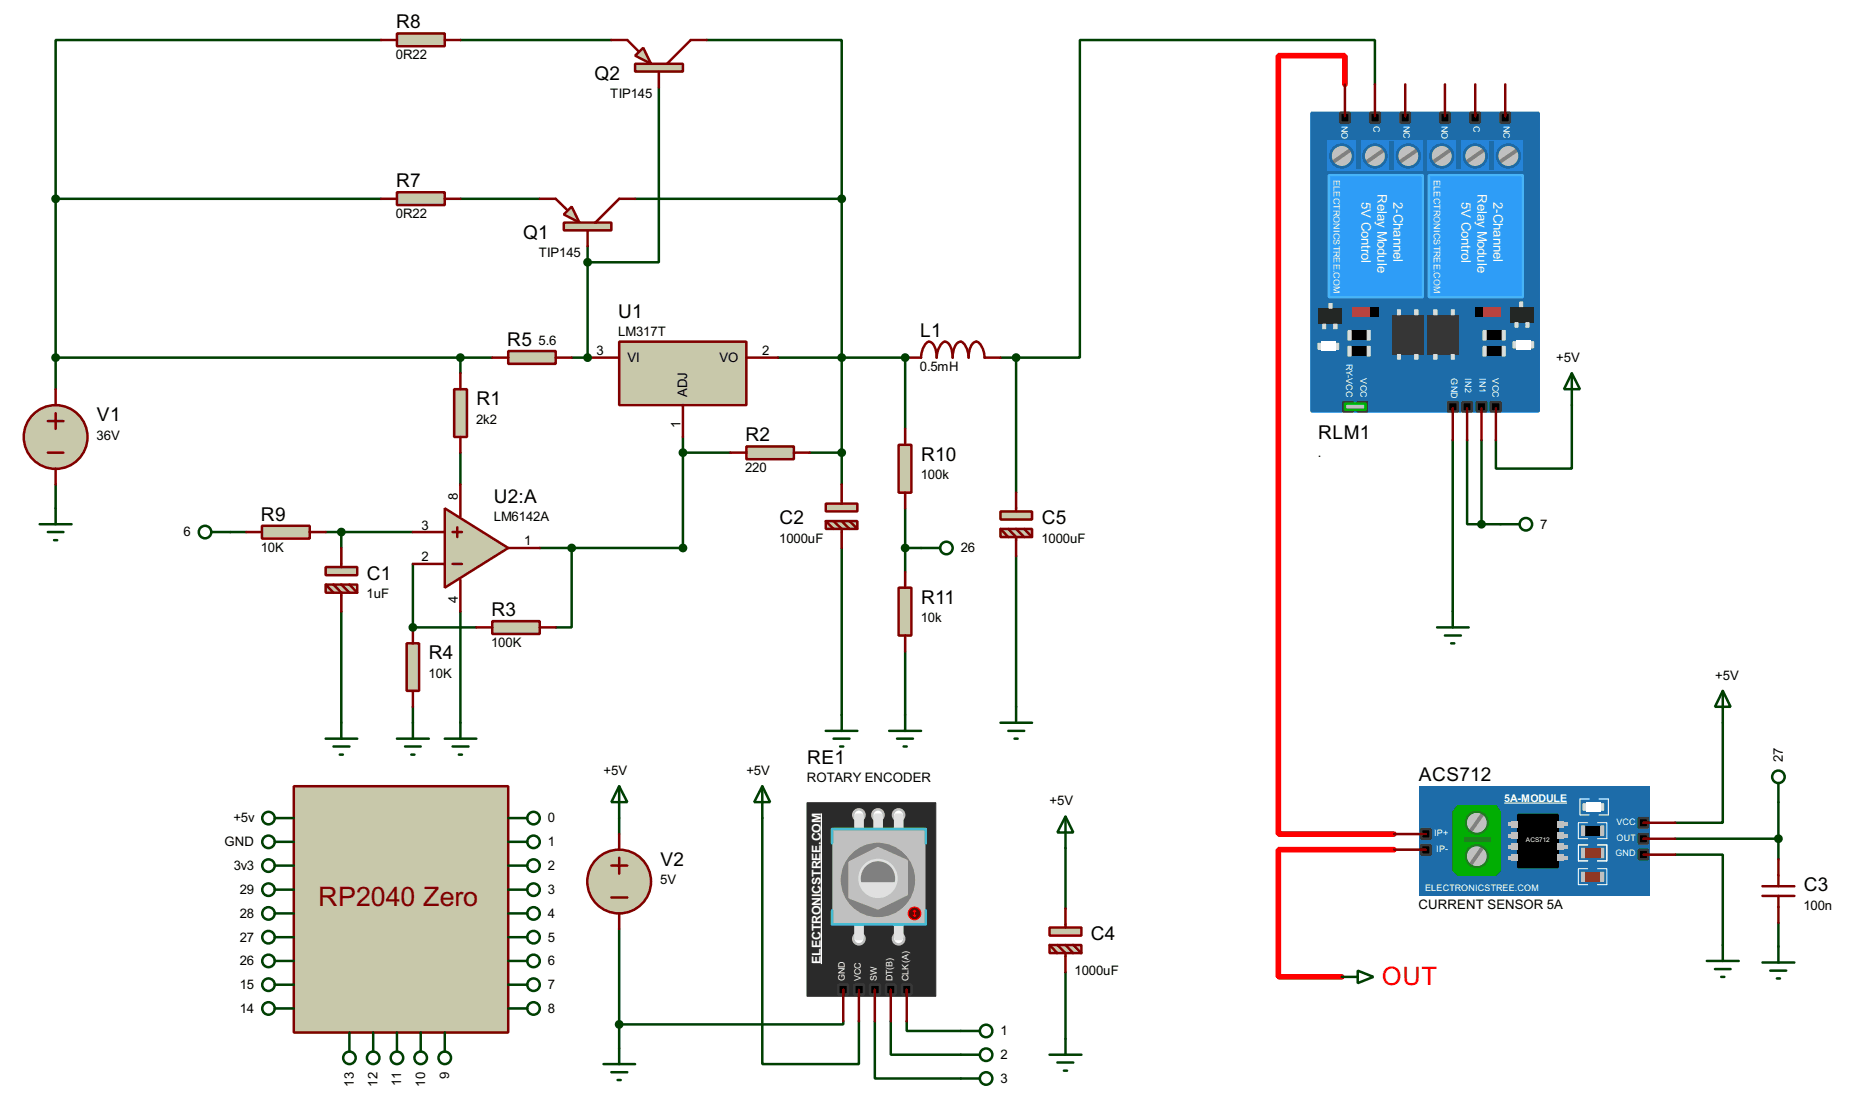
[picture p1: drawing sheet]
<svg xmlns="http://www.w3.org/2000/svg" width="297mm" height="177mm" viewBox="0 0 297 177" stroke-linecap="round" stroke-linejoin="round" font-family="sans-serif">
<path d="M91.5 57.2h2.5M124.5 57.2h10.2M8.9 77.5v3.8M66.1 113.1v2.5" fill="none" stroke="#004000" stroke-width=".4"/>
<circle cx="94" cy="57.2" r=".2" fill="#004000"/>
<path d="M73.7 6.4h24.1M105.4 14v28h-11.4M73.7 31.8h12.7M94 39.4v17.8M134.7 57.2h10.1M73.7 72.4v5.1M73.7 97.8v17.8M66.1 100.4h10.1" fill="none" stroke="#004000" stroke-width=".4"/>
<circle cx="66.1" cy="100.4" r=".2" fill="#004000"/>
<g fill="none" stroke="#004000" stroke-width=".4">
<path d="M61 6.4h-52.1v25.4M113.1 6.4h21.6v25.4M8.9 31.8v30.5M8.9 31.8h52.1M101.6 31.8h33.1M134.7 31.8v45.7M8.9 57.2h69.9M73.7 57.2v2.5M144.8 57.2v11.4M109.3 69.9v17.8h-22.9M109.3 72.4h7.6M129.6 72.4h5.1"/>
<path d="M232.4 70.4v27.4M234.7 70.4v13.5h2.3M237 70.4v13.5M251.5 64.8v10.2h-12.2v-4.6M36.9 85.1h2.5M52.1 85.1h14M54.6 85.1v2.6M54.6 97.8v17.8M66.1 90.2v10.2M91.5 87.7v12.7h-2.6M134.7 87.7v26.7M144.8 87.7h2.6"/>
<path d="M144.8 81.3v10.2M162.6 89v24.1M237 83.9h3.1M144.8 104.2v10.2M275.6 115.6v16h-7.6M99.1 130.9v2.5M122 130.9v39.3h15.4v-6.8M170.5 135.7v9.6M268 136.7h7.6v14.5M268 134.2h16.5M284.5 128.3v9.2M99.1 148.6v19.1"/>
<path d="M170.5 155.5v10.7M284.5 147.6v3.8M134.9 163.4v.5h-35.8M140 163.4v9.1h13.7M142.5 163.4v5.3h11.2M145.1 163.4v1.5h8.6"/>
</g>
<path d="M215.2 13.5v-4.6h-10.7v124.5h18.5M223 135.9h-18.5v20.4h10.2" fill="none" stroke="#f00" stroke-width=".9"/>
<circle cx="144.8" cy="57.2" r=".2" fill="#004000"/>
<path d="M220 13.5v-7.1h-47.2v50.8h-10.2M160.1 57.2h2.5M162.6 57.2v21.6" fill="none" stroke="#004000" stroke-width=".4"/>
<path d="M99.1 54.7h20.3v10.1h-20.3z" fill="#c8c8aa" stroke="#800000" stroke-width=".4"/>
<path d="M94 57.2h5.1M119.4 57.2h5.1M109.3 64.8v5.1" fill="none" stroke="#800000" stroke-width=".4"/>
<circle cx="8.9" cy="69.9" r="5.1" fill="#c8c8aa" stroke="#800000" stroke-width=".4"/>
<path d="M7.7 67.4h2.5M7.7 72.4h2.5M8.9 62.3v2.5M8.9 66.1v2.5M8.9 75v2.5" fill="none" stroke="#800000" stroke-width=".4"/>
<path d="M6.4 83.9h5.1M7.7 85.1h2.5M8.7 86.4h.5M8.9 81.3v2.6" fill="none" stroke="#004000" stroke-width=".4"/>
<path d="M72.7 62.3h2v7.6h-2z" fill="#c8c8aa" stroke="#800000" stroke-width=".4"/>
<path d="M73.7 59.7v2.6M73.7 69.9v2.5" fill="none" stroke="#800000" stroke-width=".4"/>
<path d="M119.4 71.4h7.6v2.1h-7.6z" fill="#c8c8aa" stroke="#800000" stroke-width=".4"/>
<path d="M116.9 72.4h2.5M127 72.4h2.6" fill="none" stroke="#800000" stroke-width=".4"/>
<path d="M78.8 99.4h7.6v2h-7.6z" fill="#c8c8aa" stroke="#800000" stroke-width=".4"/>
<path d="M76.2 100.4h2.6M86.4 100.4h2.5" fill="none" stroke="#800000" stroke-width=".4"/>
<path d="M65.1 102.9h2v7.6h-2z" fill="#c8c8aa" stroke="#800000" stroke-width=".4"/>
<path d="M66.1 100.4v2.5M66.1 110.5v2.6" fill="none" stroke="#800000" stroke-width=".4"/>
<path d="M63.5 118.2h5.1M64.8 119.4h2.5M66.1 115.6v2.6M71.2 118.2h5M72.4 119.4h2.6M73.7 115.6v2.6M65.8 120.7h.5M73.4 120.7h.5" fill="none" stroke="#004000" stroke-width=".4"/>
<circle cx="134.6" cy="57.2" r=".5" fill="#004000" stroke="#004000" stroke-width=".4"/>
<path d="M90.2 34.3l1.3-1.2 1.2 2.5z" fill="#c8c8aa" stroke="#800000" stroke-width=".4"/>
<path d="M90.2 35.6h7.6v1.3h-7.6z" fill="#c8c8aa" stroke="#800000" stroke-width=".4"/>
<path d="M86.4 31.8h2.5l1.8 1.8M94 36.9v2.5M101.6 31.8h-2.5l-3.8 3.8" fill="none" stroke="#800000" stroke-width=".4"/>
<path d="M81.3 56.2h7.6v2h-7.6z" fill="#c8c8aa" stroke="#800000" stroke-width=".4"/>
<path d="M78.8 57.2h2.5M88.9 57.2h2.6" fill="none" stroke="#800000" stroke-width=".4"/>
<circle cx="94" cy="57.2" r=".5" fill="#004000" stroke="#004000" stroke-width=".4"/>
<path d="M63.5 30.8h7.7v2h-7.7z" fill="#c8c8aa" stroke="#800000" stroke-width=".4"/>
<path d="M61 31.8h2.5M71.2 31.8h2.5" fill="none" stroke="#800000" stroke-width=".4"/>
<path d="M101.6 8.9l1.3-1.2 1.3 2.5z" fill="#c8c8aa" stroke="#800000" stroke-width=".4"/>
<path d="M101.6 10.2h7.7v1.3h-7.7z" fill="#c8c8aa" stroke="#800000" stroke-width=".4"/>
<path d="M97.8 6.4h2.6l1.7 1.8M105.4 11.5v2.5M113.1 6.4h-2.6l-3.8 3.8" fill="none" stroke="#800000" stroke-width=".4"/>
<path d="M63.5 5.4h7.7v2h-7.7z" fill="#c8c8aa" stroke="#800000" stroke-width=".4"/>
<path d="M61 6.4h2.5M71.2 6.4h2.5" fill="none" stroke="#800000" stroke-width=".4"/>
<circle cx="94" cy="42" r=".5" fill="#004000" stroke="#004000" stroke-width=".4"/>
<path d="M71.2 81.3l10.1 6.4-10.1 6.3z" fill="#c8c8aa" stroke="#800000" stroke-width=".4"/>
<path d="M73.7 77.5v5.1M66.1 90.2h5.1M66.1 85.1h5.1M72.4 90.2h1.5M72.4 85.1h1.5M73.2 84.4v1.5M73.7 92.8v5M81.3 87.7h5.1" fill="none" stroke="#800000" stroke-width=".4"/>
<circle cx="66" cy="100.4" r=".5" fill="#004000" stroke="#004000" stroke-width=".4"/>
<path d="M41.9 84.1h7.7v2.1h-7.7z" fill="#c8c8aa" stroke="#800000" stroke-width=".4"/>
<path d="M39.4 85.1h2.5M49.6 85.1h2.5" fill="none" stroke="#800000" stroke-width=".4"/>
<circle cx="73.6" cy="57.2" r=".5" fill="#004000" stroke="#004000" stroke-width=".4"/>
<g fill="#c8c8aa" stroke="#800000" stroke-width=".4">
<path d="M52.1 90.7h5.1v1.3h-5.1z"/>
<path d="M52.1 93.5h5.1v1.3h-5.1z"/>
</g>
<path d="M52.1 93.5l1.3 1.3M53.4 93.5l1.2 1.3v3M54.6 87.7v3M54.6 93.5l1.3 1.3M55.9 93.5l1.3 1.3" fill="none" stroke="#800000" stroke-width=".4"/>
<path d="M52.1 118.2h5.1M53.4 119.4h2.5M54.6 115.6v2.6M54.4 120.7h.5" fill="none" stroke="#004000" stroke-width=".4"/>
<g fill="#004000" stroke="#004000" stroke-width=".4">
<circle cx="8.9" cy="57.2" r=".5"/>
<circle cx="8.9" cy="31.8" r=".5"/>
<circle cx="54.6" cy="85.1" r=".5"/>
<circle cx="91.4" cy="87.7" r=".5"/>
<circle cx="109.2" cy="72.4" r=".5"/>
<circle cx="109.2" cy="87.7" r=".5"/>
</g>
<path d="M143.8 71.2h2v7.6h-2z" fill="#c8c8aa" stroke="#800000" stroke-width=".4"/>
<path d="M144.8 68.6v2.6M144.8 78.8v2.5" fill="none" stroke="#800000" stroke-width=".4"/>
<path d="M143.8 94h2v7.7h-2z" fill="#c8c8aa" stroke="#800000" stroke-width=".4"/>
<path d="M144.8 91.5v2.5M144.8 101.7v2.5" fill="none" stroke="#800000" stroke-width=".4"/>
<path d="M142.3 116.9h5.1M143.5 118.2h2.6M144.6 119.4h.5M144.8 114.4v2.5" fill="none" stroke="#004000" stroke-width=".4"/>
<circle cx="144.8" cy="87.7" r=".5" fill="#004000" stroke="#004000" stroke-width=".4"/>
<g fill="#c8c8aa" stroke="#800000" stroke-width=".4">
<path d="M132.1 80.6h5.1v1.2h-5.1z"/>
<path d="M132.1 83.4h5.1v1.2h-5.1z"/>
</g>
<path d="M134.7 77.5v3.1M132.1 83.4l1.3 1.2M133.4 83.4l1.3 1.2v3.1M134.7 83.4l1.2 1.2M135.9 83.4l1.3 1.2" fill="none" stroke="#800000" stroke-width=".4"/>
<g fill="#004000" stroke="#004000" stroke-width=".4">
<circle cx="134.6" cy="72.4" r=".5"/>
<circle cx="134.6" cy="31.8" r=".5"/>
</g>
<path d="M132.1 116.9h5.1M133.4 118.2h2.5M134.4 119.4h.5M134.7 114.4v2.5" fill="none" stroke="#004000" stroke-width=".4"/>
<path d="M209.8 18.1h36.4v47.7h-36.4z" fill="#1d6ca9" stroke="#1d6ca9" stroke-width=".4"/>
<path d="M228.4 22.4h15.2v4.8h-15.2z" fill="#2584d9"/>
<circle cx="241.3" cy="25" r="1.8" fill="#c0c0c0"/>
<path d="M239.7 25.7l2.9-2 .4 .5-2.9 2z" fill-rule="evenodd" fill="#808080"/>
<path d="M228.6 28h15v19.6h-15z" fill="#2e9df7" stroke="#47b4f7" stroke-width=".4"/>
<circle cx="241.3" cy="25" r="1.8" fill="none" stroke="#175786" stroke-width=".4"/>
<path d="M238.3 22.7h.7v4.5h-.7z" fill="#1d6ca9"/>
<circle cx="236" cy="25" r="1.8" fill="#c0c0c0"/>
<path d="M234.4 25.7l2.9-2 .3 .5-2.8 2z" fill-rule="evenodd" fill="#808080"/>
<circle cx="236" cy="25" r="1.8" fill="none" stroke="#175786" stroke-width=".4"/>
<path d="M233 22.4h.7v4.6h-.7z" fill="#1d6ca9"/>
<circle cx="230.6" cy="25" r="1.8" fill="#c0c0c0"/>
<path d="M229.1 25.7l2.8-2 .4 .5-2.9 2z" fill-rule="evenodd" fill="#808080"/>
<circle cx="230.6" cy="25" r="1.8" fill="none" stroke="#175786" stroke-width=".4"/>
<path d="M216.4 49.1h2.8v1.5h-2.8z" fill="#ca6500"/>
<path d="M219.2 49.1h1.3v1.5h-1.3z" fill="#000"/>
<path d="M230.4 18.1h1.5v1.5h-1.5zM235.2 18.1h1.6v1.5h-1.6zM240.1 18.1h1.5v1.5h-1.5zM214.9 64.3h1.5v1.5h-1.5zM217.2 64.3h1.5v1.5h-1.5z" fill="#000" stroke="#373737" stroke-width=".4"/>
<path d="M212.4 22.4h15.2v4.8h-15.2z" fill="#2584d9"/>
<circle cx="225.3" cy="25" r="1.8" fill="#c0c0c0"/>
<path d="M223.7 25.7l2.9-2 .4 .5-2.9 2z" fill-rule="evenodd" fill="#808080"/>
<path d="M212.6 28h15v19.6h-15z" fill="#2e9df7" stroke="#47b4f7" stroke-width=".4"/>
<circle cx="225.3" cy="25" r="1.8" fill="none" stroke="#175786" stroke-width=".4"/>
<path d="M222.3 22.7h.7v4.5h-.7z" fill="#1d6ca9"/>
<circle cx="219.9" cy="25" r="1.8" fill="#c0c0c0"/>
<path d="M218.4 25.7l2.9-2 .3 .5-2.8 2z" fill-rule="evenodd" fill="#808080"/>
<circle cx="219.9" cy="25" r="1.8" fill="none" stroke="#175786" stroke-width=".4"/>
<path d="M217 22.4h.7v4.6h-.7z" fill="#1d6ca9"/>
<circle cx="214.6" cy="25" r="1.8" fill="#c0c0c0"/>
<path d="M213.1 25.7l2.8-2 .4 .5-2.9 2z" fill-rule="evenodd" fill="#808080"/>
<circle cx="214.6" cy="25" r="1.8" fill="none" stroke="#175786" stroke-width=".4"/>
<path d="M210.9 49.3h3.8v2.6h-3.8z" fill="#242424"/>
<g fill="#dadada" stroke="#dadada" stroke-width=".16">
<path d="M212.6 48.6h.5v.7h-.5z"/>
<path d="M211.6 51.9h.5v.7h-.5z"/>
<path d="M213.4 51.9h.5v.7h-.5z"/>
<path d="M218.7 55.4h.5v1.6h-.5z"/>
<path d="M215.7 55.4h.5v1.6h-.5z"/>
<path d="M218.7 52.9h.5v1.5h-.5z"/>
<path d="M215.7 52.9h.5v1.5h-.5z"/>
<path d="M210.9 54.9h3.3v1h-3.3z"/>
</g>
<path d="M216.2 55.4h2.5v1.6h-2.5zM216.2 52.9h2.5v1.5h-2.5z" fill="#000"/>
<path d="M211.4 54.7h2.2v1.5h-2.2z" fill="#fff"/>
<path d="M237.3 49.1h2.8v1.5h-2.8z" fill="#ca6500"/>
<path d="M236 49.1h1.3v1.5h-1.3z" fill="#000"/>
<path d="M241.6 49.1h3.8v2.5h-3.8z" fill="#242424"/>
<g fill="#dadada" stroke="#dadada" stroke-width=".16">
<path d="M243.1 48.3h.5v.8h-.5z"/>
<path d="M244.1 51.6h.5v.8h-.5z"/>
<path d="M242.4 51.6h.5v.8h-.5z"/>
<path d="M237.3 55.4h.5v1.6h-.5z"/>
<path d="M240.3 55.4h.5v1.6h-.5z"/>
<path d="M237.3 52.9h.5v1.5h-.5z"/>
<path d="M240.3 52.9h.5v1.5h-.5z"/>
<path d="M242.1 54.7h3.3v1h-3.3z"/>
</g>
<path d="M237.8 55.4h2.5v1.6h-2.5zM237.8 52.9h2.5v1.5h-2.5z" fill="#000"/>
<path d="M242.6 54.4h2.3v1.5h-2.3z" fill="#fff"/>
<g fill="#363636">
<path d="M228.4 50.4h5.1v6.3h-5.1z"/>
<path d="M222.8 50.4h5.1v6.3h-5.1z"/>
</g>
<g fill="#dadada" stroke="#dadada" stroke-width=".16">
<path d="M232.2 49.6h.5v.8h-.5z"/>
<path d="M229.4 49.6h.5v.8h-.5z"/>
<path d="M232.2 56.7h.5v.8h-.5z"/>
<path d="M229.4 56.7h.5v.8h-.5z"/>
<path d="M226.3 56.7h.6v.8h-.6z"/>
<path d="M223.6 56.7h.5v.8h-.5z"/>
<path d="M226.3 49.6h.6v.8h-.6z"/>
<path d="M223.6 49.6h.5v.8h-.5z"/>
</g>
<path d="M214.4 18.1h1.5v1.5h-1.5zM219.2 18.1h1.6v1.5h-1.6zM224.1 18.1h1.5v1.5h-1.5zM231.7 64.3h1.5v1.5h-1.5zM234 64.3h1.5v1.5h-1.5zM236.3 64.3h1.5v1.5h-1.5zM238.5 64.3h1.6v1.5h-1.6z" fill="#000" stroke="#373737" stroke-width=".4"/>
<path d="M215.2 64.6h3.3v1h-3.3z" fill="#c0c0c0" stroke="#00c000" stroke-width=".4"/>
<path d="M215.2 13.5v5.1M220 13.5v5.1M224.8 13.5v5.1M231.2 13.5v5.1M236 13.5v5.1M240.8 13.5v5.1M232.4 65.3v5.1M234.7 65.3v5.1M237 65.3v5.1M239.3 65.3v5.1" fill="none" stroke="#800000" stroke-width=".4"/>
<path d="M227.1 125.8h36.8v17.5h-36.8z" fill="#1d6ca9"/>
<path d="M242.9 130.4h6.3v8.3h-6.3z" fill="#000" stroke="#000" stroke-width=".4"/>
<g fill="#c0c0c0">
<path d="M241.8 136.7h1.1v1h-1.1z"/>
<path d="M241.3 137h.5v.5h-.5z"/>
<path d="M241.8 134.9h1.1v1h-1.1z"/>
<path d="M241.3 135.2h.5v.5h-.5z"/>
<path d="M241.8 133.2h1.1v1h-1.1z"/>
<path d="M241.3 133.4h.5v.5h-.5z"/>
<path d="M241.8 131.4h1.1v1h-1.1z"/>
<path d="M241.3 131.6h.5v.5h-.5z"/>
<path d="M249.2 131.4h1v1h-1z"/>
<path d="M250.2 131.6h.5v.5h-.5z"/>
<path d="M249.2 133.2h1v1h-1z"/>
<path d="M250.2 133.4h.5v.5h-.5z"/>
<path d="M249.2 134.9h1v1h-1z"/>
<path d="M250.2 135.2h.5v.5h-.5z"/>
<path d="M249.2 136.7h1v1h-1z"/>
<path d="M250.2 137h.5v.5h-.5z"/>
</g>
<path d="M227.4 132.6h1.5v1.6h-1.5zM227.4 135.2h1.5v1.5h-1.5z" fill="#000" stroke="#373737" stroke-width=".4"/>
<path d="M233.2 128.8h6.1v11.2h-6.1z" fill="#00c000"/>
<circle cx="236.2" cy="131.6" r="1.8" fill="#c0c0c0"/>
<path d="M237 130l.5 .4-2 2.8-.5-.3z" fill-rule="evenodd" fill="#808080"/>
<circle cx="236.2" cy="131.6" r="1.8" fill="none" stroke="#008000" stroke-width=".4"/>
<path d="M234.2 133.9h4.3v.8h-4.3z" fill="#008000"/>
<g fill="#009500" stroke="#009500" stroke-width=".16">
<path d="M239.3 128.8l.8 1.1v9.4l-.8 .7z" fill-rule="evenodd"/>
<path d="M233.2 128.8v11.2l-.8-.7v-9.4z" fill-rule="evenodd"/>
</g>
<circle cx="236.2" cy="137" r="1.8" fill="#c0c0c0"/>
<path d="M237 135.3l.5 .4-2 2.9-.5-.4z" fill-rule="evenodd" fill="#808080"/>
<circle cx="236.2" cy="137" r="1.8" fill="none" stroke="#008000" stroke-width=".4"/>
<path d="M253.5 132.1h2.6v1.6h-2.6z" fill="#000"/>
<g fill="#c0c0c0" stroke="#c0c0c0" stroke-width=".16">
<path d="M253 132.1h.5v1.6h-.5z"/>
<path d="M256.1 132.1h.5v1.6h-.5z"/>
<path d="M253 135.7h.5v1.5h-.5z"/>
<path d="M256.1 135.7h.5v1.5h-.5z"/>
</g>
<path d="M254 131.6h-1.5v2.6h1.5M254 135.2h-1.5v2.5h1.5M255.6 131.6h1.5v2.6h-1.5M255.6 135.2h1.5v2.5h-1.5" fill="none" stroke="#fff" stroke-width=".16"/>
<path d="M253.5 139.5h2.6v1.5h-2.6z" fill="#804000"/>
<g fill="#c0c0c0" stroke="#c0c0c0" stroke-width=".16">
<path d="M256.1 139.5h.5v1.5h-.5z"/>
<path d="M253 139.5h.5v1.5h-.5z"/>
</g>
<path d="M240.7 128.5h10M254 139h-1.5v2.5h1.5M254.3 127.8h-1.5v2.6h1.5M255.6 139h1.5v2.5h-1.5M255.8 127.8h1.5v2.6h-1.5" fill="none" stroke="#fff" stroke-width=".16"/>
<path d="M262.2 130.9h1.5v1.5h-1.5zM262.2 133.4h1.5v1.5h-1.5zM262.2 135.9h1.5v1.6h-1.5z" fill="#000" stroke="#373737" stroke-width=".4"/>
<path d="M253.3 128.6h3.3v1h-3.3z" fill="#dadada" stroke="#dadada" stroke-width=".16"/>
<path d="M253.8 128.3h2.3v1.6h-2.3z" fill="#fff"/>
<path d="M253.5 135.7h2.6v1.5h-2.6z" fill="#804000"/>
<path d="M254 135.2h-1.5v2.5h1.5M255.6 135.2h1.5v2.5h-1.5" fill="none" stroke="#fff" stroke-width=".16"/>
<path d="M223 133.4h5.1M223 135.9h5.1M262.9 131.6h5.1M262.9 134.2h5.1M262.9 136.7h5.1" fill="none" stroke="#800000" stroke-width=".4"/>
<circle cx="99" cy="141" r="5.1" fill="#c8c8aa" stroke="#800000" stroke-width=".4"/>
<path d="M97.8 138.5h2.6M99.1 133.4v2.5M99.1 137.2v2.6M97.8 143.6h2.6M99.1 146.1v2.5" fill="none" stroke="#800000" stroke-width=".4"/>
<g fill="none" stroke="#004000" stroke-width=".4">
<path d="M251.5 59.7l1.3 2.6h-2.6zM251.5 59.7v5.1M232.4 97.8v2.6M229.9 100.4h5.1M231.2 101.7h2.5M232.2 102.9h.5M275.6 110.5l1.3 2.6h-2.5zM275.6 110.5v5.1M99.1 125.8l1.3 2.5h-2.6zM99.1 125.8v5.1M273.1 153.7h5.1M274.4 155h2.5"/>
<path d="M275.4 156.3h.5M275.6 151.2v2.5M96.6 170.2h5M97.8 171.5h2.6M98.8 172.8h.5M99.1 167.7v2.5"/>
</g>
<path d="M47 125.8h34.3v39.4h-34.3z" fill="#c8c8aa" stroke="#800000" stroke-width=".4"/>
<g fill="none" stroke="#004000" stroke-width=".4">
<path d="M33.8 85.1h3.1M147.4 87.7h3M240.1 83.9h3M44 130.9h3M44 134.7h3M44 138.5h3M81.3 130.9h3.1M81.3 134.7h3.1M81.3 138.5h3.1M284.5 125.3v3M44 142.3h3M44 146.1h3"/>
<path d="M44 149.9h3M44 153.7h3M44 157.5h3M81.3 142.3h3.1M81.3 146.1h3.1M81.3 149.9h3.1M81.3 153.7h3.1M81.3 157.5h3.1M44 161.3h3M55.9 165.2v3M59.7 165.2v3M63.5 165.2v3"/>
<path d="M67.3 165.2v3M71.2 165.2v3M81.3 161.3h3.1"/>
<circle cx="32.8" cy="85.1" r="1"/>
<circle cx="151.4" cy="87.7" r="1"/>
<circle cx="244.1" cy="83.9" r="1"/>
<circle cx="42.9" cy="138.5" r="1"/>
<circle cx="42.9" cy="130.9" r="1"/>
<circle cx="42.9" cy="134.7" r="1"/>
<circle cx="85.3" cy="130.9" r="1"/>
<circle cx="85.3" cy="138.5" r="1"/>
<circle cx="85.3" cy="134.7" r="1"/>
<circle cx="284.5" cy="124.3" r="1"/>
<circle cx="42.9" cy="153.7" r="1"/>
<circle cx="42.9" cy="157.5" r="1"/>
<circle cx="42.9" cy="149.9" r="1"/>
<circle cx="42.9" cy="142.3" r="1"/>
<circle cx="42.9" cy="146.1" r="1"/>
<circle cx="85.3" cy="157.5" r="1"/>
<circle cx="85.3" cy="149.9" r="1"/>
<circle cx="85.3" cy="142.3" r="1"/>
<circle cx="85.3" cy="146.1" r="1"/>
<circle cx="85.3" cy="153.7" r="1"/>
<circle cx="42.9" cy="161.3" r="1"/>
<circle cx="55.9" cy="169.2" r="1"/>
<circle cx="59.7" cy="169.2" r="1"/>
<circle cx="63.5" cy="169.2" r="1"/>
<circle cx="67.3" cy="169.2" r="1"/>
<circle cx="71.1" cy="169.2" r="1"/>
<circle cx="85.3" cy="161.3" r="1"/>
</g>
<circle cx="237" cy="83.9" r=".5" fill="#004000" stroke="#004000" stroke-width=".4"/>
<path d="M129.1 128.4h20.6v31h-20.6z" fill="#2a2a2a" stroke="#2a2a2a" stroke-width=".16"/>
<path d="M133.4 132.6h14.5v15.3h-14.5z" fill="#c0c0c0" stroke="#c0c0c0" stroke-width=".4"/>
<circle cx="140.4" cy="140.8" r="5.8" fill="#808080" stroke="#808080" stroke-width=".4"/>
<path d="M133.1 132.6v2.3M148.1 132.6v2.3M133.1 145.6v2.3M148.1 145.6v2.3" fill="none" stroke="#26c4bf" stroke-width=".4"/>
<circle cx="137.4" cy="130.4" r=".9" fill="#fff" stroke="#c0c0c0" stroke-width=".4"/>
<path d="M136.9 130.1h1.1l.2 .5v2h-1.5v-2z" fill-rule="evenodd" fill="#e0e0e0"/>
<circle cx="140.4" cy="130.4" r=".9" fill="#fff" stroke="#c0c0c0" stroke-width=".4"/>
<path d="M140 130.1h1l.3 .5v2h-1.6v-2z" fill-rule="evenodd" fill="#e0e0e0"/>
<circle cx="143.7" cy="130.4" r=".9" fill="#fff" stroke="#c0c0c0" stroke-width=".4"/>
<path d="M143.3 130.1h1l.3 .5v2h-1.6v-2z" fill-rule="evenodd" fill="#e0e0e0"/>
<circle cx="137.4" cy="150.2" r=".9" fill="#fff" stroke="#c0c0c0" stroke-width=".4"/>
<path d="M136.7 147.9h1.5v2l-.2 .5h-1.1l-.2-.5z" fill-rule="evenodd" fill="#e0e0e0"/>
<circle cx="143.7" cy="150.2" r=".9" fill="#fff" stroke="#c0c0c0" stroke-width=".4"/>
<path d="M143 147.9h1.6v2l-.3 .5h-1l-.3-.5z" fill-rule="evenodd" fill="#e0e0e0"/>
<path d="M133.1 132.6h15M133.1 147.9h15" fill="none" stroke="#26c4bf" stroke-width=".4"/>
<path d="M136.7 157.5h1.5v1.6h-1.5zM139.2 157.5h1.6v1.6h-1.6zM141.8 157.5h1.5v1.6h-1.5zM144.3 157.5h1.5v1.6h-1.5z" fill="#000" stroke="#373737" stroke-width=".4"/>
<path d="M131.4 130.1v24.1" fill="none" stroke="#fff" stroke-width=".2"/>
<path d="M135.9 138l4.6-2.3 4.6 2v5.4l-4.6 2.2-4.6-1.7z" fill-rule="evenodd" fill="#c0c0c0" stroke="#c0c0c0" stroke-width=".4"/>
<circle cx="140.4" cy="140.5" r="2.95" fill="#808080" stroke="#e0e0e0" stroke-width=".4"/>
<path d="M137.7 141.3h5.5a2.55 2.55 0 0 1-4.2 1.5l-.7-.5z" fill-rule="evenodd" fill="#e0e0e0" stroke="#e0e0e0" stroke-width=".4"/>
<path d="M134.1 157.5h1.6v1.6h-1.6z" fill="#000" stroke="#373737" stroke-width=".4"/>
<path d="M134.9 158.3v5.1M137.4 158.3v5.1M140 158.3v5.1M142.5 158.3v5.1M145.1 158.3v5.1" fill="none" stroke="#800000" stroke-width=".4"/>
<circle cx="146.3" cy="146.1" r="1" fill="#400000" stroke="#f00" stroke-width=".2"/>
<path d="M146.1 146.4l.2 .2M146.3 145.6v1M146.3 145.6l.3 .3M146.3 145.6l-.2 .3M146.6 146.4l-.3 .2" fill="none" stroke="#f00" stroke-width=".2"/>
<g fill="none" stroke="#004000" stroke-width=".4">
<path d="M122 125.8l1.2 2.5h-2.5zM122 125.8v5.1M170.5 130.6l1.2 2.6h-2.5zM170.5 130.6v5.1M282 154h5.1M283.2 155.3h2.6M284.3 156.5h.5M284.5 151.4v2.6M153.7 164.9h3.1M153.7 168.7h3.1M153.7 172.5h3.1M167.9 168.7h5.1"/>
<path d="M169.2 170h2.5M170.2 171.3h.5M170.5 166.2v2.5"/>
<circle cx="157.7" cy="172.5" r="1"/>
<circle cx="157.7" cy="164.9" r="1"/>
<circle cx="157.7" cy="168.7" r="1"/>
</g>
<g fill="#004000" stroke="#004000" stroke-width=".4">
<circle cx="99" cy="163.9" r=".5"/>
<circle cx="284.5" cy="134.2" r=".5"/>
</g>
<path d="M284.5 137.5v4.3M282 141.8h5.1M282 143.3h5.1M284.5 143.3v4.3" fill="none" stroke="#800000" stroke-width=".4"/>
<g fill="#c8c8aa" stroke="#800000" stroke-width=".4">
<path d="M167.9 148.4h5.1v1.3h-5.1z"/>
<path d="M167.9 151.2h5.1v1.3h-5.1z"/>
</g>
<path d="M144.8 57.2h2.6a2.68 2.68 0 0 1 1.2-2.5 1.47 1.47 0 0 1 1.1 1.3l.2 1.2a2.7 2.7 0 0 1 1.3-2.5 1.47 1.47 0 0 1 1 1.3l.2 1.2a3.1 3.1 0 0 1 .9-2.5 .88 .88 0 0 1 1.2 .7l.4 1.2 .1 .6a3.2 3.2 0 0 1 .8-2.5 .9 .9 0 0 1 1.3 .7l.3 1.2 .1 .6h2.6M167.9 151.2l1.3 1.3M169.2 151.2l1.3 1.3v3M170.5 145.3v3.1M170.5 151.2l1.2 1.3M171.7 151.2l1.3 1.3" fill="none" stroke="#800000" stroke-width=".4"/>
<g fill="#c8c8aa" stroke="#800000" stroke-width=".4">
<path d="M160.1 81.8h5v1.3h-5z"/>
<path d="M160.1 84.6h5v1.3h-5z"/>
</g>
<path d="M162.6 78.8v3M160.1 84.6l1.2 1.3M161.3 84.6l1.3 1.3v3.1M162.6 84.6l1.3 1.3M163.9 84.6l1.2 1.3" fill="none" stroke="#800000" stroke-width=".4"/>
<path d="M160.1 115.6h5M161.3 116.9h2.6M162.3 118.2h.5M162.6 113.1v2.5M214.7 156.3h2.5M217.2 155.3l2.5 1-2.5 1z" fill="none" stroke="#004000" stroke-width=".4"/>
<g fill="#004000" stroke="#004000" stroke-width=".4">
<circle cx="144.8" cy="57.2" r=".5"/>
<circle cx="162.5" cy="57.2" r=".5"/>
</g>
<text font-size="4.8" fill="#800000" x="50.9" y="144.9">RP2040 Zero</text>
<text font-size="4.6" fill="#f00" x="221.1" y="157.6">OUT</text>
<g font-size="3.4">
<text x="63.4" y="4.6">R8</text>
<text x="95.1" y="12.7">Q2</text>
<text x="63.4" y="30">R7</text>
<text x="83.7" y="38.1">Q1</text>
<text x="98.9" y="50.8">U1</text>
<text x="147.2" y="53.9">L1</text>
<text x="81.2" y="55.4">R5</text>
<text x="76.2" y="64.8">R1</text>
<text x="15.5" y="67.4">V1</text>
<text x="119.3" y="70.6">R2</text>
<text x="210.9" y="70.2">RLM1</text>
<text x="147.4" y="73.7">R10</text>
<text x="41.8" y="83.3">R9</text>
<text x="79" y="80.5">U2:A</text>
<text x="124.7" y="83.9">C2</text>
<text x="166.7" y="83.9">C5</text>
<text x="58.7" y="92.8">C1</text>
<text x="78.6" y="98.6">R3</text>
<text x="147.4" y="96.6">R11</text>
<text x="68.6" y="105.5">R4</text>
<text x="129.1" y="122.2">RE1</text>
<text x="227" y="125">ACS712</text>
<text x="105.7" y="138.5">V2</text>
<text x="288.6" y="142.6">C3</text>
<text x="174.5" y="150.4">C4</text>
</g>
<g font-size="2.4">
<text x="63.3" y="9.5">0R22</text>
<text x="97.6" y="15.7">TIP145</text>
<text x="63.3" y="34.9">0R22</text>
<text x="86.2" y="41.1">TIP145</text>
<text x="98.9" y="53.8">LM317T</text>
<text x="86.2" y="55.2">5.6</text>
<text x="95.4" y="56.8">3</text>
<text x="100.4" y="57.9">VI</text>
<text x="115.1" y="57.9">VO</text>
<text x="122" y="56.8">2</text>
<text x="147.2" y="59.3">0.5mH</text>
<text x="249" y="57.9">+5V</text>
<text x="110" y="63.5" transform="rotate(-90 110 63.5)">ADJ</text>
<text x="15.5" y="70.3">36V</text>
<text x="76.2" y="67.7">2k2</text>
<text x="108.9" y="68.5" transform="rotate(-90 108.9 68.5)">1</text>
<text x="119.2" y="75.5">220</text>
<text x="147.3" y="76.7">100k</text>
<text x="210.8" y="73.1">.</text>
<text x="73.3" y="80.1" transform="rotate(-90 73.3 80.1)">8</text>
<text x="79" y="83.4">LM6142A</text>
<text x="29.4" y="85.8">6</text>
<text x="41.7" y="88.3">10K</text>
<text x="67.5" y="84.7">3</text>
<text x="67.5" y="89.8">2</text>
<text x="83.9" y="87.3">1</text>
<text x="124.7" y="86.8">1000uF</text>
<text x="153.7" y="88.4">26</text>
<text x="166.6" y="86.8">1000uF</text>
<text x="246.4" y="84.6">7</text>
<text x="58.7" y="95.7">1uF</text>
<text x="73.2" y="96.5" transform="rotate(-90 73.2 96.5)">4</text>
<text x="147.3" y="99.5">10k</text>
<text x="78.6" y="103.5">100K</text>
<text x="68.6" y="108.4">10K</text>
<text x="274.4" y="108.7">+5V</text>
<text x="96.6" y="123.9">+5V</text>
<text x="119.4" y="123.9">+5V</text>
<text x="129.1" y="125.2">ROTARY ENCODER</text>
<text x="285.2" y="122" transform="rotate(-90 285.2 122)">27</text>
<text x="37.4" y="131.6">+5v</text>
<text x="87.7" y="131.6">0</text>
<text x="167.9" y="128.8">+5V</text>
<text x="35.9" y="135.4">GND</text>
<text x="87.7" y="135.4">1</text>
<text x="37.4" y="139.2">3v3</text>
<text x="38.4" y="143">29</text>
<text x="87.7" y="139.2">2</text>
<text x="87.7" y="143">3</text>
<text x="105.6" y="141.5">5V</text>
<text x="38.4" y="146.8">28</text>
<text x="87.7" y="146.8">4</text>
<text x="226.9" y="145.4">CURRENT SENSOR 5A</text>
<text x="288.5" y="145.5">100n</text>
<text x="38.4" y="150.6">27</text>
<text x="38.4" y="154.4">26</text>
<text x="87.7" y="150.6">5</text>
<text x="87.7" y="154.4">6</text>
<text x="171.9" y="155.9">1000uF</text>
<text x="38.4" y="158.2">15</text>
<text x="87.7" y="158.2">7</text>
<text x="38.4" y="162">14</text>
<text x="87.7" y="162">8</text>
<text x="160.1" y="165.6">1</text>
<text x="56.6" y="173.8" transform="rotate(-90 56.6 173.8)">13</text>
<text x="60.4" y="173.8" transform="rotate(-90 60.4 173.8)">12</text>
<text x="64.2" y="173.7" transform="rotate(-90 64.2 173.7)">11</text>
<text x="68" y="173.8" transform="rotate(-90 68 173.8)">10</text>
<text x="71.9" y="172.7" transform="rotate(-90 71.9 172.7)">9</text>
<text x="160.1" y="169.4">2</text>
<text x="160.1" y="173.2">3</text>
</g>
<g font-size="2.4" fill="#fff">
<text x="217.8" y="32.3" transform="rotate(90 217.8 32.3)">5V Control</text>
<text x="220.4" y="31" transform="rotate(90 220.4 31)">Relay Module</text>
<text x="222.9" y="32.3" transform="rotate(90 222.9 32.3)">2-Channel</text>
<text x="233.8" y="32.3" transform="rotate(90 233.8 32.3)">5V Control</text>
<text x="236.4" y="31" transform="rotate(90 236.4 31)">Relay Module</text>
<text x="238.9" y="32.3" transform="rotate(90 238.9 32.3)">2-Channel</text>
</g>
<text font-size="2.2" fill="#fff" x="131.3" y="154.2" transform="rotate(-90 131.3 154.2)">ELECTRONICSTREE.COM</text>
<text font-size="1.9" fill="#fff" x="240.7" y="128.4">5A-MODULE</text>
<g font-size="1.6" fill="#fff">
<text x="214.6" y="20.1" transform="rotate(90 214.6 20.1)">NO</text>
<text x="219.7" y="20.1" transform="rotate(90 219.7 20.1)">C</text>
<text x="224.5" y="20.1" transform="rotate(90 224.5 20.1)">NC</text>
<text x="230.6" y="20.1" transform="rotate(90 230.6 20.1)">NO</text>
<text x="235.7" y="20.1" transform="rotate(90 235.7 20.1)">C</text>
<text x="240.5" y="20.1" transform="rotate(90 240.5 20.1)">NC</text>
<text x="213.4" y="28.8" transform="rotate(90 213.4 28.8)">ELECTRONICSTREE.COM</text>
<text x="229.3" y="28.8" transform="rotate(90 229.3 28.8)">ELECTRONICSTREE.COM</text>
<text x="215.4" y="58.2" transform="rotate(90 215.4 58.2)">RY-VCC</text>
<text x="217.7" y="60.5" transform="rotate(90 217.7 60.5)">VCC</text>
<text x="232.1" y="60.5" transform="rotate(90 232.1 60.5)">GND</text>
<text x="234.4" y="60.5" transform="rotate(90 234.4 60.5)">IN2</text>
<text x="236.7" y="60.5" transform="rotate(90 236.7 60.5)">IN1</text>
<text x="238.8" y="60.5" transform="rotate(90 238.8 60.5)">VCC</text>
<text x="258.6" y="131.9">VCC</text>
<text x="229.4" y="133.7">IP+</text>
<text x="229.8" y="136.2">IP-</text>
<text x="258.4" y="137">GND</text>
<text x="258.6" y="134.5">OUT</text>
<text x="228" y="142.6">ELECTRONICSTREE.COM</text>
<text x="135.2" y="157" transform="rotate(-90 135.2 157)">GND</text>
<text x="137.7" y="157" transform="rotate(-90 137.7 157)">VCC</text>
<text x="140.3" y="157" transform="rotate(-90 140.3 157)">SW</text>
<text x="142.8" y="157" transform="rotate(-90 142.8 157)">DT(B)</text>
<text x="145.4" y="157" transform="rotate(-90 145.4 157)">CLK(A)</text>
</g>
<text font-size="1.2" fill="#fff" x="244.1" y="134.6">ACS712</text>
</svg>
